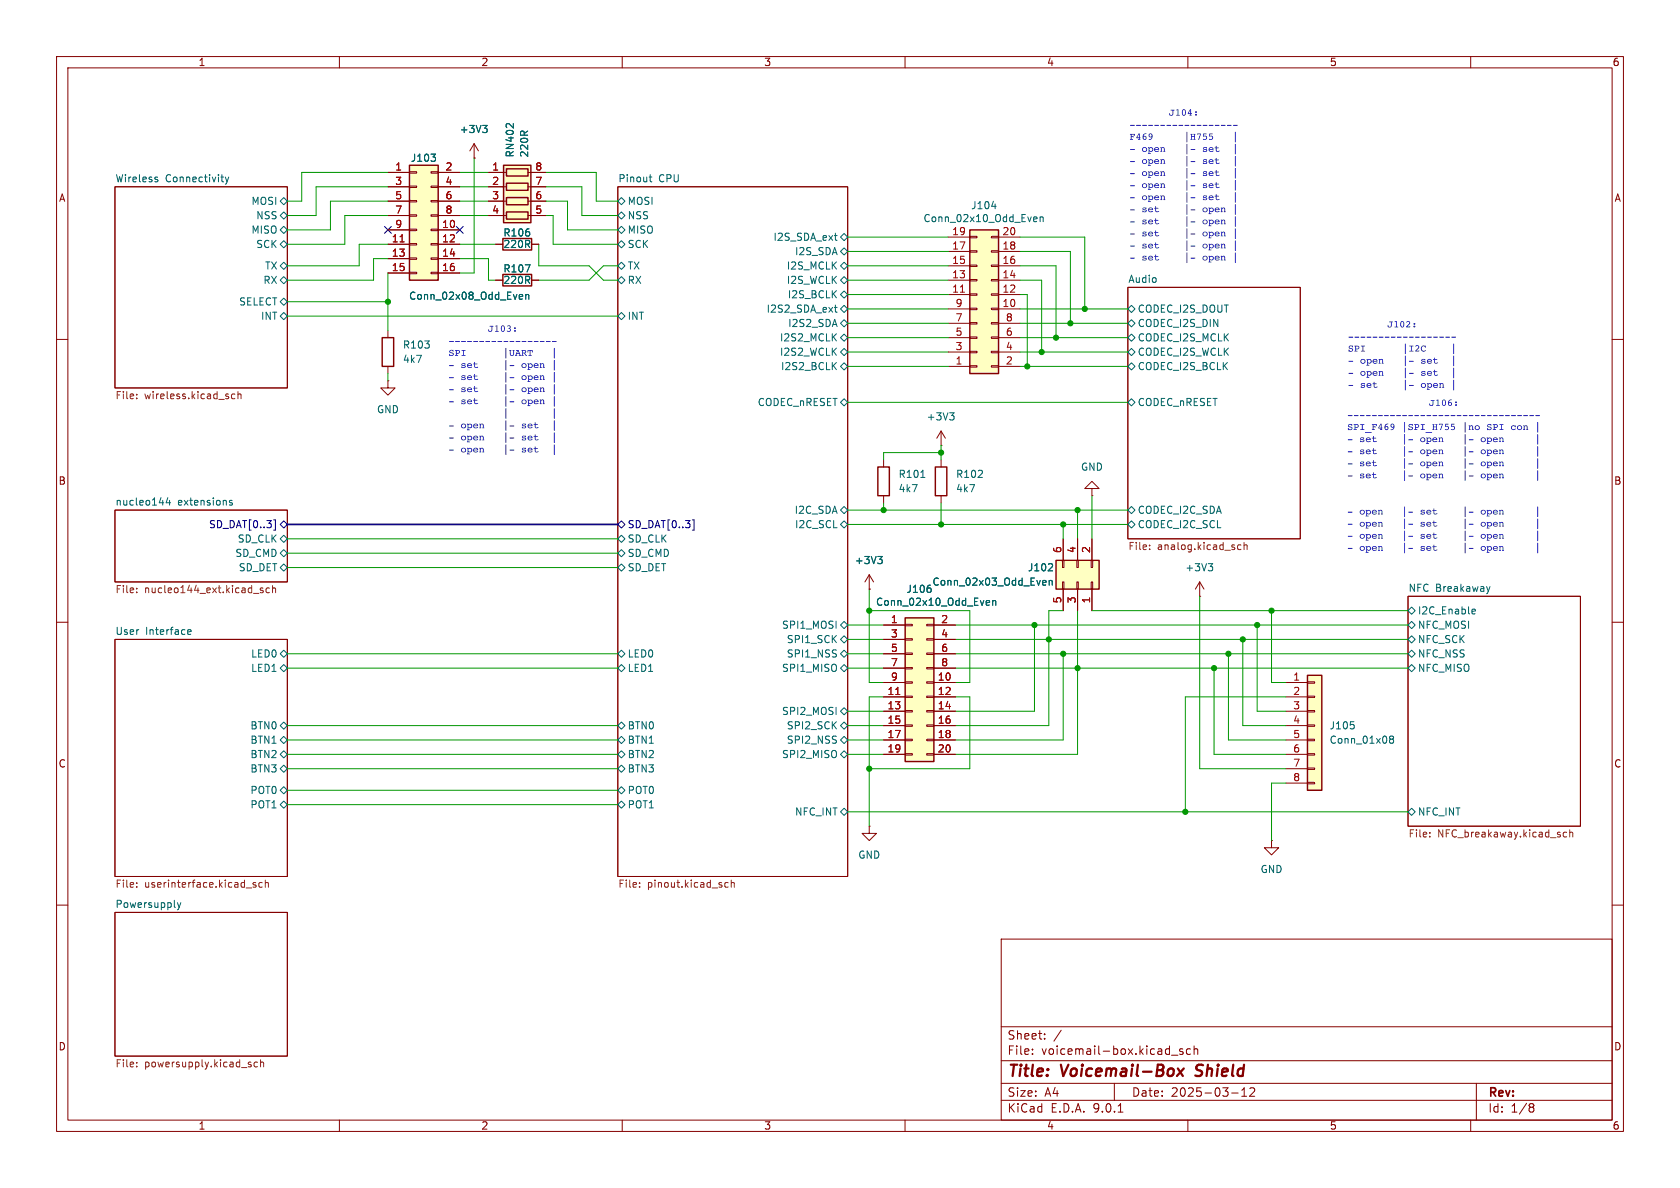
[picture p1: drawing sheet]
<svg xmlns="http://www.w3.org/2000/svg" width="297mm" height="210mm" viewBox="0 0 297 210" stroke-linecap="round" stroke-linejoin="round" font-family="sans-serif">
<g fill="none" stroke="#840000" stroke-width=".18">
<path d="M10 10h277v190h-277zM12 12h273v186h-273zM60 10v2M110 10v2M160 10v2M210 10v2M260 10v2M20.3 33h30.5v35.6h-30.5zM83.8 27.9h.1M83.8 25.4l.8 1.3M83.8 25.4l-.7 1.3M83.8 25.4v2.5"/>
<path d="M109.2 33h40.7v121.9h-40.7zM199.4 50.8h30.5v44.5h-30.5zM10 60h2M285 60h2M20.3 90.2h30.5v12.7h-30.5zM10 110h2M20.3 113h30.5v41.9h-30.5zM248.9 105.4h30.5v40.7h-30.5zM285 110h2M10 160h2M20.3 161.3h30.5v25.4h-30.5zM177 166h108v32h-108z"/>
<path d="M285 160h2M60 198v2M110 198v2M160 198v2M177 194.5h108M177 191.5h108M177 187.5h108M177 181.5h108M182.5 186.3v.1M182.5 185.5v.1M184.7 183.6v.1M184.7 182.8v.1"/>
<path d="M187.6 182.1l-1.3 2M197 191.5v3M197.7 196.6h.8M207.1 186.5h1.1M209.1 185.5l-.4-.1-.2 .2 .1 .2 .5 .2v.3h-.6M210 198v2M210.5 185.5l-.5-.1-.3 .3v.4l.2 .2h.6M211.1 185.5l.2-.1 .4 .1v.9M211.1 184.9v1.5M217.7 193.2h1.2M219.5 193.8h.9M219.5 192.7l.5-.4v1.5"/>
<path d="M221 192.4l.5-.1 .2 .1 .1 .3-.9 1.1h.9M260 198v2M261 191.5v6.5M270.6 195.1l.4 .1 .2 .2-.3 .3M270.6 195.7h.3M270.9 195.7l.2 .2 .1 .4-.2 .2-.4 .1"/>
</g>
<path d="M208.2 188.9l.9 1.3M209.3 188.9l-1.2 1.3M211.3 190.1l.3 .1M211.6 188.4l-.1 .2 .1 .4" fill="none" stroke="#840000" stroke-width=".4"/>
<g fill="none" stroke="#006464" stroke-width=".18">
<path d="M27.6 31.7l.3 .1v.2l-.2 .1h-.2M27.6 31.3l.3 .1M39 31.3h.5M39.4 32.1h.1M39.8 31.3l.3 .8M40.1 32.1l-.3 .5M40.4 31.3l-.3 .8M49.5 35.6l.7-.7 .6 .7-.6 .6zM49.5 38.1l.7-.6 .6 .6-.6 .6zM85.3 22.2h.8l-.4 .5M85.9 22.7l.2 .2v.3l-.2 .2M109.2 35.6l.7-.7 .6 .7-.6 .6z"/>
<path d="M109.2 38.1l.7-.6 .6 .6-.6 .6zM114.8 31.3h.4M114.9 30.9v1.1l.3 .1M49.5 40.6l.7-.6 .6 .6-.6 .7zM49.5 47l.7-.6 .6 .6-.6 .6zM49.5 49.5l.7-.6 .6 .6-.6 .7zM49.5 53.3l.7-.6 .6 .6-.6 .7zM49.5 55.9l.7-.7 .6 .7-.6 .6zM50.2 42.5l.6 .7-.6 .6-.7-.6zM109.2 43.2l.7-.7 .6 .7-.6 .6zM109.2 40.6l.7-.6 .6 .6-.6 .7zM109.2 49.5l.7-.6 .6 .6-.6 .7z"/>
<path d="M109.2 47l.7-.6 .6 .6-.6 .6zM109.2 55.9l.7-.7 .6 .7-.6 .6zM147.5 54.3h.5M147.5 41.6h.5M147.7 53.9v1.1l.3 .2M147.7 42.4l.3 .1M148.6 59.7l.6-.6 .7 .6-.7 .6zM148.6 57.2l.6-.7 .7 .7-.7 .6zM148.6 49.5l.6-.6 .7 .6-.7 .7zM148.6 41.9l.6-.6 .7 .6-.7 .6zM148.6 47l.6-.6 .7 .6-.7 .6zM148.6 44.5l.6-.7 .7 .7-.7 .6z"/>
<path d="M149.2 54l.7 .6-.7 .6-.6-.6zM149.2 51.4l.7 .7-.7 .6-.6-.6zM199.4 57.2l.6-.7 .7 .7-.7 .6zM199.4 59.7l.6-.6 .7 .6-.7 .6zM200 54l.7 .6-.7 .6-.6-.6zM147.3 64.6l.6 .7M147.9 64.1l-.8 .7M148.6 62.2l.6-.6 .7 .6-.7 .7zM148.6 64.8l.6-.7 .7 .7-.7 .6zM148.6 71.1l.6-.6 .7 .6-.7 .7zM199.4 71.1l.6-.6 .7 .6-.7 .7zM199.4 62.2l.6-.6 .7 .6-.7 .7z"/>
<path d="M199.4 64.8l.6-.7 .7 .7-.7 .6zM29.7 88l-.3 .9h.8M30 88.4v.9M41 88.5l-.3-.1-.1 .2v.2l.4 .1v.3h-.4M49.5 95.3l.7-.7 .6 .7-.6 .6zM49.5 97.8l.7-.6 .6 .6-.6 .6zM50.2 99.7l.6 .6-.6 .7-.7-.7zM109.2 95.3l.7-.7 .6 .7-.6 .6zM109.2 97.8l.7-.6 .6 .6-.6 .6zM148.6 90.2l.6-.7 .7 .7-.7 .6zM148.6 92.7l.6-.6 .7 .6-.7 .6zM199.4 90.2l.6-.7 .7 .7-.7 .6z"/>
<path d="M199.4 92.7l.6-.6 .7 .6-.7 .6zM33.2 111.7l.6-.1-.1-.2-.3-.1-.2 .2v.6h.5M49.5 115.6l.7-.7 .6 .7-.6 .6zM50.2 117.5l.6 .6-.6 .6-.7-.6zM109.2 100.3l.7-.6 .6 .6-.6 .7zM109.2 118.1l.7-.6 .6 .6-.6 .6zM109.2 115.6l.7-.7 .6 .7-.6 .6zM148.6 113l.6-.6 .7 .6-.7 .7zM148.6 115.6l.6-.7 .7 .7-.7 .6zM149.2 109.9l.7 .6-.7 .6-.6-.6zM149.2 117.5l.7 .6-.7 .6-.6-.6zM248.9 110.5l.7-.6 .6 .6-.6 .6z"/>
<path d="M248.9 113l.7-.6 .6 .6-.6 .7zM248.9 115.6l.7-.7 .6 .7-.6 .6zM248.9 118.1l.7-.6 .6 .6-.6 .6zM248.9 108l.7-.7 .6 .7-.6 .6zM260.3 108.5h.5M260.3 107.7h.3l.2 .3-.6 .1M263.4 103.7l-.3 .8M49.5 135.9l.7-.6 .6 .6-.6 .6zM49.5 128.3l.7-.7 .6 .7-.6 .6zM49.5 133.4l.7-.7 .6 .7-.6 .6zM49.5 139.7l.7-.6 .6 .6-.6 .6zM50.2 130.2l.6 .6-.6 .6-.7-.6z"/>
<path d="M109.2 133.4l.7-.7 .6 .7-.6 .6zM109.2 135.9l.7-.6 .6 .6-.6 .6zM109.2 130.8l.7-.6 .6 .6-.6 .6zM109.2 128.3l.7-.7 .6 .7-.6 .6zM109.2 139.7l.7-.6 .6 .6-.6 .6zM148.6 128.3l.6-.7 .7 .7-.7 .6zM148.6 125.7l.6-.6 .7 .6-.7 .7zM148.6 133.4l.6-.7 .7 .7-.7 .6zM149.2 130.2l.7 .6-.7 .6-.6-.6zM31.4 159.6l.3 .8M32 159.6l-.3 .8M50.2 141.6l.6 .6-.6 .7-.7-.7z"/>
<path d="M109.2 142.2l.7-.6 .6 .6-.6 .7zM148.6 143.5l.6-.6 .7 .6-.7 .6zM248.9 143.5l.7-.6 .6 .6-.6 .6zM31.7 160.4l-.3 .4"/>
</g>
<g fill="none" stroke="#725600" stroke-width=".18">
<path d="M24.2 70.4v.1M24.2 69.7v.1M41.5 69.7l-.3-.1-.3 .3 .1 .5h.5M42.1 69.8l.2-.2 .3 .1v.8M42.1 69.2v1.3M203.2 97v.2M203.2 96.4v.1M218.8 96.9l.2 .3 .4-.1M219.4 96.4l-.4-.1-.2 .3M219.9 96.4l.2-.1 .3 .1 .1 .8M219.9 95.9v1.3M24.2 104v.1"/>
<path d="M24.2 104.7v.1M46.5 104l-.3-.1-.2 .2 .1 .2 .4 .1v.3h-.5M47.6 104l-.3-.1-.3 .3 .2 .5h.4M48.2 104.1l.2-.2 .3 .1v.8M48.2 103.5v1.3M24.2 156.1v.1M24.2 156.7v.1M45.2 156.1l-.3-.1-.2 .2 .1 .2 .4 .1v.3h-.5M46.4 156.1l-.4-.1-.2 .2 .1 .6h.5M46.9 156.1l.2-.1 .3 .1 .1 .7M46.9 155.6v1.2M113.1 156.7v.1"/>
<path d="M113.1 156.1v.1M128.7 156.1l-.3-.1-.3 .2 .1 .6h.5M129.3 156.1l.2-.1 .3 .1v.7M129.3 155.6v1.2M252.8 147.8v.2M252.8 147.2v.1M277 147.2l-.4-.1-.2 .3 .1 .5h.5M277.5 147.2l.2-.1 .3 .1v.8M277.5 146.7v1.3M24.2 187.8v.1M24.2 188.5v.1M44.2 188.2l.2 .2-.2 .2"/>
<path d="M44.2 187.8h.2M45.5 187.8h-.3l-.3 .2 .1 .5h.5M46.1 187.9l.1-.1h.3l.1 .8M46.1 187.3v1.3"/>
</g>
<path d="M48.4 91.9h.3v1.8h-.3M49.5 92.7l.7-.6 .6 .6-.6 .6zM109.2 92.7l.7-.6 .6 .6-.6 .6zM122.4 91.9h.3v1.8h-.3" fill="none" stroke="#000084" stroke-width=".18"/>
<path d="M231.1 119.4h2.6v20.3h-2.6z" fill="#ffffc2"/>
<path d="M67.6 59.7h2v5.1h-2zM88.9 48.5h5.1v2h-5.1zM88.9 42.2h5.1v2h-5.1zM231.1 119.4h2.6v20.3h-2.6z" fill="none" stroke="#840000" stroke-width=".25"/>
<g fill="none" stroke="#840000" stroke-width=".18">
<path d="M68.6 58.4v1.3M87.6 49.5h1.3M87.6 43.2h1.3M94 49.5h1.2M94 43.2h1.2M68.6 67.3v1.3h1.2l-1.2 1.3-1.3-1.3h1.3M68.6 67.3h.1M68.6 64.8v1.2M227.3 120.7h3.8M227.3 123.2h3.8M227.3 125.7h3.8M227.3 128.3h3.8"/>
<path d="M227.3 130.8h3.8M227.3 133.4h3.8M227.3 135.9h3.8M227.3 138.4h3.8M231.1 120.5h1.3v.3h-1.3zM231.1 123.1h1.3v.2h-1.3zM231.1 125.6h1.3v.3h-1.3zM231.1 128.1h1.3v.3h-1.3zM231.1 130.7h1.3v.2h-1.3zM231.1 133.2h1.3v.3h-1.3zM231.1 135.8h1.3v.2h-1.3zM231.1 138.3h1.3v.3h-1.3z"/>
</g>
<path d="M92.9 46.8h.8l-.5 1.3M238.8 127.6h.6M239.3 128.1l.1 .2-.1 .5M245.9 130.7l-.3-.3 .3-.3h.2l.3 .3-.3 .3M245.9 130.7l-.3 .2 .1 .4 .2 .1 .3-.1 .2-.2v-.2l-.3-.2M245.9 130.7h.2" fill="none" stroke="#006464" stroke-width=".18"/>
<path d="M171.4 40.6h5.1v25.4h-5.1z" fill="#ffffc2"/>
<path d="M171.4 40.6h5.1v25.4h-5.1z" fill="none" stroke="#840000" stroke-width=".25"/>
<g fill="none" stroke="#840000" stroke-width=".18">
<path d="M167.6 59.7h3.8M167.6 57.2h3.8M167.6 54.6h3.8M167.6 52.1h3.8M167.6 49.5h3.8M167.6 47h3.8M167.6 44.5h3.8M167.6 41.9h3.8M171.4 59.6h1.3v.2h-1.3zM171.4 57h1.3v.3h-1.3zM171.4 54.5h1.3v.2h-1.3zM171.4 51.9h1.3v.3h-1.3z"/>
<path d="M171.4 49.4h1.3v.3h-1.3zM171.4 46.9h1.3v.2h-1.3zM171.4 44.3h1.3v.3h-1.3zM171.4 41.8h1.3v.2h-1.3zM175.3 59.6h1.2v.2h-1.2zM175.3 57h1.2v.3h-1.2zM175.3 54.5h1.2v.2h-1.2zM175.3 51.9h1.2v.3h-1.2zM175.3 49.4h1.2v.3h-1.2zM175.3 46.9h1.2v.2h-1.2zM175.3 44.3h1.2v.3h-1.2zM175.3 41.8h1.2v.2h-1.2z"/>
<path d="M176.5 59.7h3.8M176.5 57.2h3.8M176.5 54.6h3.8M176.5 52.1h3.8M176.5 49.5h3.8M176.5 47h3.8M176.5 44.5h3.8M176.5 41.9h3.8M167.6 64.8h3.8M167.6 62.2h3.8M171.4 64.6h1.3v.3h-1.3zM171.4 62.1h1.3v.3h-1.3z"/>
<path d="M175.3 64.6h1.2v.3h-1.2zM175.3 62.1h1.2v.3h-1.2zM176.5 64.8h3.8M176.5 62.2h3.8"/>
</g>
<path d="M169.8 51.7h.7" fill="none" stroke="#a90000" stroke-width=".18"/>
<path d="M175.3 36.5h.8M182.9 38.3l.4 .1v.2l-.6 .2M183.3 39.1l-.4 .1M183.9 38.5l.2-.2 .3 .1v.8M183.9 38.3v.9" fill="none" stroke="#006464" stroke-width=".18"/>
<path d="M160 109.2h5.1v25.4h-5.1z" fill="#ffffc2"/>
<path d="M160 109.2h5.1v25.4h-5.1z" fill="none" stroke="#840000" stroke-width=".25"/>
<g fill="none" stroke="#840000" stroke-width=".18">
<path d="M156.2 110.5h3.8M156.2 113h3.8M156.2 115.6h3.8M156.2 118.1h3.8M160 110.4h1.3v.2h-1.3zM160 112.9h1.3v.3h-1.3zM160 115.4h1.3v.3h-1.3zM160 118h1.3v.2h-1.3zM163.8 110.4h1.3v.2h-1.3zM163.8 112.9h1.3v.3h-1.3zM163.8 115.4h1.3v.3h-1.3zM163.8 118h1.3v.2h-1.3z"/>
<path d="M165.1 110.5h3.8M165.1 113h3.8M165.1 115.6h3.8M165.1 118.1h3.8M156.2 120.7h3.8M156.2 123.2h3.8M156.2 125.7h3.8M156.2 128.3h3.8M156.2 130.8h3.8M156.2 133.4h3.8M160 120.5h1.3v.3h-1.3zM160 123.1h1.3v.2h-1.3z"/>
<path d="M160 125.6h1.3v.3h-1.3zM160 128.1h1.3v.3h-1.3zM160 130.7h1.3v.2h-1.3zM160 133.2h1.3v.3h-1.3zM163.8 120.5h1.3v.3h-1.3zM163.8 123.1h1.3v.2h-1.3zM163.8 125.6h1.3v.3h-1.3zM163.8 128.1h1.3v.3h-1.3zM163.8 130.7h1.3v.2h-1.3zM163.8 133.2h1.3v.3h-1.3zM165.1 120.7h3.8M165.1 123.2h3.8"/>
<path d="M165.1 125.7h3.8M165.1 128.3h3.8M165.1 130.8h3.8M165.1 133.4h3.8"/>
</g>
<path d="M158.4 122.8h.7" fill="none" stroke="#a90000" stroke-width=".18"/>
<path d="M164.6 104.5l-.1 .2M174.5 106.2h.4l.1 .3-.7 .1M174.9 106.9l-.4 .1M175.5 106.3l.2-.1h.3v.8M175.5 106.2v.8" fill="none" stroke="#006464" stroke-width=".18"/>
<path d="M89 29.2h4.9v10.2h-4.9z" fill="#ffffc2"/>
<path d="M89 29.2h4.9v10.2h-4.9zM89.5 29.8h3.8v1.3h-3.8zM89.5 32.4h3.8v1.3h-3.8zM89.5 34.9h3.8v1.3h-3.8zM89.5 37.5h3.8v1.2h-3.8zM155.2 82.6h2v5h-2zM165.4 82.6h2v5h-2z" fill="none" stroke="#840000" stroke-width=".25"/>
<g fill="none" stroke="#840000" stroke-width=".18">
<path d="M86.4 30.5h3.1M86.4 33h3.1M86.4 35.6h3.1M86.4 38.1h3.1M93.3 30.5h3.2M93.3 33h3.2M93.3 35.6h3.2M93.3 38.1h3.2M166.4 78.7h.1M166.4 76.2l.7 1.3M166.4 76.2l-.8 1.3M166.4 76.2v2.5"/>
<path d="M156.2 81.3v1.3M156.2 87.6v1.3M166.4 81.3v1.3M166.4 87.6v1.3M153.7 104.1h.1M153.7 101.6l.7 1.3M153.7 101.6l-.8 1.3M153.7 101.6v2.5M153.7 146.1v1.2h1.2l-1.2 1.3-1.3-1.3h1.3M153.7 146.1h.1"/>
</g>
<path d="M89.6 21.9h.4M90.7 21.8v.8M167.9 73h.8l-.5 .5M168.4 73.5l.3 .2v.3l-.3 .2M155.2 98.4h.8l-.5 .5M155.7 98.9l.3 .2v.3l-.3 .2M162.8 84.4h.7" fill="none" stroke="#006464" stroke-width=".18"/>
<path d="M72.4 29.2h5.1v20.3h-5.1z" fill="#ffffc2"/>
<path d="M72.4 29.2h5.1v20.3h-5.1z" fill="none" stroke="#840000" stroke-width=".25"/>
<g fill="none" stroke="#840000" stroke-width=".18">
<path d="M68.6 30.5h3.8M68.6 33h3.8M68.6 35.6h3.8M68.6 38.1h3.8M72.4 30.4h1.3v.2h-1.3zM72.4 32.9h1.3v.2h-1.3zM72.4 35.4h1.3v.3h-1.3zM72.4 38h1.3v.2h-1.3zM76.2 30.4h1.3v.2h-1.3zM76.2 32.9h1.3v.2h-1.3zM76.2 35.4h1.3v.3h-1.3zM76.2 38h1.3v.2h-1.3z"/>
<path d="M77.5 30.5h3.8M77.5 33h3.8M77.5 35.6h3.8M77.5 38.1h3.8M68.6 40.6h3.8M68.6 43.2h3.8M68.6 45.7h3.8M68.6 48.3h3.8M72.4 40.5h1.3v.3h-1.3zM72.4 43.1h1.3v.2h-1.3zM72.4 45.6h1.3v.2h-1.3zM72.4 48.1h1.3v.3h-1.3z"/>
<path d="M76.2 40.5h1.3v.3h-1.3zM76.2 43.1h1.3v.2h-1.3zM76.2 45.6h1.3v.2h-1.3zM76.2 48.1h1.3v.3h-1.3zM77.5 40.6h3.8M77.5 43.2h3.8M77.5 45.7h3.8M77.5 48.3h3.8M193 86.4h1.3l-1.3-1.3-1.2 1.3h1.2v1.2M193 87.6h.1M212.1 105.4h.1M212.1 102.9l.8 1.2"/>
<path d="M212.1 102.9l-.8 1.2M212.1 102.9v2.5M224.8 148.6v1.3h1.3l-1.3 1.2-1.3-1.2h1.3M224.8 148.6h.1"/>
</g>
<path d="M70.7 42.8h.8" fill="none" stroke="#a90000" stroke-width=".18"/>
<path d="M76.2 27.2h.8l-.4 .5M76.9 27.8l.1 .2-.1 .5M92 52.1h.3l.1 .3-.6 .1M92.3 52.8l-.3 .1M92.9 52.2l.2-.1h.3l.1 .8M92.9 52.1v.8M213.6 99.6h.8l-.4 .5M214.1 100.1l.3 .3v.3l-.3 .2" fill="none" stroke="#006464" stroke-width=".18"/>
<path d="M186.7 99.1h7.6v5h-7.6z" fill="#ffffc2"/>
<path d="M186.7 99.1h7.6v5h-7.6z" fill="none" stroke="#840000" stroke-width=".25"/>
<path d="M187.8 99.1h.3v1.2h-.3zM188 95.3v3.8M190.4 99.1h.2v1.2h-.2zM190.5 95.3v3.8M192.9 99.1h.3v1.2h-.3zM193 95.3v3.8M187.8 102.9h.3v1.2h-.3zM188 104.1v3.9M190.4 102.9h.2v1.2h-.2zM190.5 104.1v3.9M192.9 102.9h.3v1.2h-.3zM193 104.1v3.9" fill="none" stroke="#840000" stroke-width=".18"/>
<path d="M186 99.7l.1 .2-.1 .3-.7 .7h.8M184.5 102.6l.4 .1v.2l-.6 .1M184.9 103.4h-.4M185.5 102.7l.2-.1 .3 .1v.7M185.5 102.6v.8" fill="none" stroke="#006464" stroke-width=".18"/>
<path d="M50.8 92.7h58.4" fill="none" stroke="#000084" stroke-width=".3"/>
<g fill="none" stroke="#009600" stroke-width=".18">
<path d="M68.6 30.5h-15.3v5.1h-2.5M68.6 33h-12.7v5.1h-5.1M68.6 38.1h-7.6v5.1h-10.2M68.6 35.6h-10.2v5h-7.6M81.3 30.5h5.1M81.3 38.1h5.1M81.3 35.6h5.1M81.3 33h5.1M83.8 27.9v20.4h-2.5M96.5 30.5h8.9v5.1h3.8M96.5 38.1h1.3v5.1h11.4M96.5 33h6.4v5.1h6.3"/>
<path d="M96.5 35.6h3.8v5h8.9M50.8 55.9h58.4M50.8 53.3h17.8M68.6 45.7h-2.6v3.8h-15.2M68.6 43.2h-5.1v3.8h-12.7M68.6 48.3v10.1M81.3 45.7h5.1v3.8h1.2M81.3 43.2h6.3M95.2 43.2v3.8h8.9l2.6 2.5h2.5M109.2 47h-2.5l-2.6 2.5h-8.9M149.9 49.5h17.7M149.9 47h17.7"/>
<path d="M149.9 54.6h17.7M149.9 57.2h17.7M149.9 59.7h17.7M149.9 41.9h17.7M149.9 44.5h17.7M149.9 52.1h17.7M180.3 49.5h3.8v12.7M180.3 47h6.4v12.7M180.3 54.6h19.1M180.3 57.2h19.1M180.3 59.7h19.1M180.3 41.9h11.5v12.7"/>
<path d="M180.3 44.5h8.9v12.7M180.3 52.1h1.3v12.7M68.6 66v1.3M149.9 64.8h17.7M149.9 62.2h17.7M149.9 71.1h49.5M166.4 78.7v2.6M180.3 64.8h19.1M180.3 62.2h19.1M50.8 95.3h58.4M50.8 97.8h58.4M149.9 90.2h49.5"/>
<path d="M149.9 92.7h49.5M156.2 88.9v1.3M166.4 88.9v3.8M166.4 80h-10.2v1.3M188 92.7v2.6M190.5 90.2v5.1M193 87.6v7.7M50.8 118.1h58.4M50.8 115.6h58.4M50.8 100.3h58.4M149.9 118.1h6.3M149.9 110.5h6.3"/>
<path d="M149.9 115.6h6.3M149.9 113h6.3M153.7 104.1v16.6h2.5M153.7 108h17.7v12.7h-2.5M168.9 118.1h80M168.9 110.5h80M168.9 115.6h80M168.9 113h80M182.9 110.5v15.2h-14M188 115.6v15.2h-19.1M188 108h-2.6v20.3h-16.5M190.5 108v25.4h-21.6"/>
<path d="M193 108h55.9M212.1 105.4v30.5h15.2M214.6 118.1v15.3h12.7M217.2 115.6v15.2h10.1M219.7 113v15.3h7.6M222.2 110.5v15.2h5.1M224.8 108v12.7h2.5M50.8 135.9h58.4M50.8 128.3h58.4M50.8 133.4h58.4M50.8 130.8h58.4M50.8 139.7h58.4"/>
<path d="M149.9 128.3h6.3M149.9 133.4h6.3M149.9 125.7h6.3M149.9 130.8h6.3M156.2 123.2h-2.5v22.9M168.9 123.2h2.5v12.7h-17.7M227.3 123.2h-17.8v20.3M227.3 138.4h-2.5v10.2M50.8 142.2h58.4M149.9 143.5h99"/>
</g>
<path d="M68 40l1.2 1.2M69.2 40l-1.2 1.2M80.7 40l1.2 1.2M81.9 40l-1.2 1.2" fill="none" stroke="#000084" stroke-width=".18"/>
<g fill="#0000c2">
<path d="M199.8 22.1h.8v.1h-.8z"/>
<path d="M200.9 22.1h.7l.1 .1h-.8z"/>
<path d="M202 22.1h.7v.1h-.7z"/>
<path d="M203 22.1h.8v.1h-.8z"/>
<path d="M204.1 22.1h.7l.1 .1h-.8z"/>
<path d="M205.2 22.1h.7l.1 .1h-.8z"/>
<path d="M206.2 22.1h.8v.1h-.7z"/>
<path d="M207.3 22.1h.8v.1h-.8z"/>
<path d="M208.4 22.1h.7l.1 .1h-.8z"/>
<path d="M209.4 22.1h.8v.1h-.7z"/>
<path d="M210.5 22.1h.8v.1h-.8z"/>
<path d="M211.6 22.1h.7l.1 .1h-.8z"/>
<path d="M212.7 22.1h.7v.1h-.7z"/>
<path d="M213.7 22.1h.8v.1h-.8z"/>
<path d="M214.8 22.1h.7l.1 .1h-.8z"/>
<path d="M215.9 22.1h.7v.1h-.7z"/>
<path d="M216.9 22.1h.8v.1h-.7z"/>
<path d="M218 22.1h.8v.1h-.8z"/>
<path d="M218.3 23.3h.2l-.1 1.9z"/>
<path d="M199.8 26.4l.8-.1v.2h-.8z"/>
<path d="M209.8 25.5h.1l-.1 1.8z"/>
<path d="M210.5 26.4l.8-.1v.2h-.8z"/>
<path d="M215 25.8h.1v.3h.4l-.4 .1v.5h.5a.37 .37 0 0 1-.4 .1 .37 .37 0 0 1-.3-.3v-.3l-.2-.1h.2z"/>
<path d="M218.3 25.5h.2l-.1 1.8z"/>
<path d="M199.8 28.5h.8v.1h-.8z"/>
<path d="M209.8 27.6h.1l-.1 1.8z"/>
<path d="M210.5 28.5h.8v.1h-.8z"/>
<path d="M215 27.9h.1v.3l.4 .1h-.4v.5h.5a.37 .37 0 0 1-.4 .2 .37 .37 0 0 1-.3-.4v-.3h-.2l.2-.1z"/>
<path d="M218.3 27.6h.2l-.1 1.8z"/>
<path d="M199.8 30.6h.8v.1l-.8 .1z"/>
<path d="M209.8 29.7h.1l-.1 1.9z"/>
<path d="M210.5 30.6h.8v.1l-.8 .1z"/>
<path d="M215 30.1h.1v.2l.4 .1-.4 .1v.5h.5a.37 .37 0 0 1-.4 .1 .37 .37 0 0 1-.3-.3v-.3l-.2-.1 .2-.1z"/>
<path d="M218.3 29.7h.2l-.1 1.9z"/>
<path d="M209.8 31.9h.1l-.1 1.8z"/>
<path d="M210.5 32.8l.8-.1v.2h-.8z"/>
<path d="M215 32.2h.1v.3h.4l-.4 .1v.5h.5a.37 .37 0 0 1-.4 .1 .37 .37 0 0 1-.3-.3v-.3l-.2-.1h.2z"/>
<path d="M218.3 31.9h.2l-.1 1.8z"/>
<path d="M209.8 34h.1l-.1 1.8z"/>
<path d="M210.5 34.9h.8v.1h-.8z"/>
<path d="M215 34.3h.1v.3l.4 .1h-.4v.5h.5a.37 .37 0 0 1-.4 .2 .37 .37 0 0 1-.3-.4v-.3h-.2l.2-.1z"/>
<path d="M218.3 34h.2l-.1 1.8z"/>
<path d="M204.3 36.5h.1v.2l.4 .1-.4 .1v.5h.5a.37 .37 0 0 1-.4 .1 .37 .37 0 0 1-.3-.3v-.3l-.2-.1 .2-.1z"/>
<path d="M209.8 36.1h.1l-.1 1.9z"/>
<path d="M210.5 37h.8v.1l-.8 .1z"/>
<path d="M218.3 36.1h.2l-.1 1.9z"/>
<path d="M204.3 38.6h.1v.3h.4l-.4 .1v.5h.5a.37 .37 0 0 1-.4 .1 .37 .37 0 0 1-.3-.3v-.3l-.2-.1h.2z"/>
<path d="M209.8 38.3h.1l-.1 1.8z"/>
<path d="M210.5 39.2l.8-.1v.2h-.8z"/>
<path d="M218.3 38.3h.2l-.1 1.8z"/>
<path d="M204.3 40.7h.1v.3l.4 .1h-.4v.5h.5a.37 .37 0 0 1-.4 .2 .37 .37 0 0 1-.3-.4v-.3h-.2l.2-.1z"/>
<path d="M209.8 40.4h.1l-.1 1.8z"/>
<path d="M210.5 41.3h.8v.1l-.8 .1z"/>
<path d="M218.3 40.4h.2l-.1 1.8z"/>
<path d="M204.3 42.9h.1v.2l.4 .1-.4 .1v.5h.5a.37 .37 0 0 1-.4 .1 .37 .37 0 0 1-.3-.3v-.3l-.2-.1 .2-.1z"/>
<path d="M209.8 42.5h.1l-.1 1.9z"/>
<path d="M210.5 43.4h.8v.2h-.8z"/>
<path d="M218.3 42.5h.2l-.1 1.9z"/>
<path d="M199.8 45.6l.8-.1v.2h-.8z"/>
<path d="M204.3 45h.1v.3h.4l-.4 .1v.5h.5a.37 .37 0 0 1-.4 .1 .37 .37 0 0 1-.3-.3v-.3l-.2-.1h.2z"/>
<path d="M209.8 44.7h.1l-.1 1.8z"/>
<path d="M210.5 45.6l.8-.1v.2h-.8z"/>
<path d="M218.3 44.7h.2l-.1 1.8z"/>
<path d="M238.3 73.4h.8v.1l-.8 .1z"/>
<path d="M239.4 73.4h.7l.1 .1-.8 .1z"/>
<path d="M240.4 73.4h.8v.1l-.7 .1z"/>
<path d="M241.5 73.4h.8v.1l-.8 .1z"/>
<path d="M242.6 73.4h.7l.1 .1-.8 .1z"/>
<path d="M243.7 73.4h.7v.1l-.7 .1z"/>
<path d="M244.7 73.4h.8v.1l-.8 .1z"/>
<path d="M245.8 73.4h.7l.1 .1-.8 .1z"/>
<path d="M246.9 73.4h.7v.1l-.7 .1z"/>
<path d="M247.9 73.4h.8v.1l-.7 .1z"/>
<path d="M249 73.4h.8v.1l-.8 .1z"/>
<path d="M250.1 73.4h.7l.1 .1-.8 .1z"/>
<path d="M251.1 73.4h.8v.1l-.7 .1z"/>
<path d="M252.2 73.4h.8v.1l-.8 .1z"/>
<path d="M253.3 73.4h.7l.1 .1-.8 .1z"/>
<path d="M254.3 73.4h.8v.1l-.7 .1z"/>
<path d="M255.4 73.4h.8v.1l-.8 .1z"/>
<path d="M256.5 73.4h.7l.1 .1-.8 .1z"/>
<path d="M257.6 73.4h.7v.1l-.7 .1z"/>
<path d="M258.6 73.4h.8v.1l-.8 .1z"/>
<path d="M259.7 73.4h.7l.1 .1-.8 .1z"/>
<path d="M260.8 73.4h.7l.1 .1-.8 .1z"/>
<path d="M261.8 73.4h.8v.1l-.7 .1z"/>
<path d="M262.9 73.4h.8v.1l-.8 .1z"/>
<path d="M264 73.4h.7l.1 .1-.8 .1z"/>
<path d="M265 73.4h.8v.1l-.7 .1z"/>
<path d="M266.1 73.4h.8v.1l-.8 .1z"/>
<path d="M267.2 73.4h.7l.1 .1-.8 .1z"/>
<path d="M268.3 73.4h.7v.1l-.7 .1z"/>
<path d="M269.3 73.4h.8v.1l-.8 .1z"/>
<path d="M270.4 73.4h.7l.1 .1-.8 .1z"/>
<path d="M271.5 73.4h.7v.1l-.7 .1z"/>
<path d="M256.6 74.9l.6 .1h-.5v.3a.38 .38 0 0 1 .5 .2 .38 .38 0 0 1-.2 .5 .38 .38 0 0 1-.5-.1 .33 .33 0 0 0 .4 0 .33 .33 0 0 0 .2-.3l-.2-.2-.3 .1z"/>
<path d="M260.8 75.3a.45 .45 0 0 1 .7 .1 .45 .45 0 0 1-.2 .6 .45 .45 0 0 1-.6-.4h.1a.3 .3 0 0 0 .5 .3 .3 .3 0 0 0 0-.5 .3 .3 0 0 0-.4 .2h-.2z"/>
<path d="M242.7 77.1h.2v.3h.4l-.4 .1v.5h.5a.37 .37 0 0 1-.4 .1 .37 .37 0 0 1-.3-.3v-.3l-.2-.1h.2z"/>
<path d="M248.3 76.8h.1l-.1 1.8z"/>
<path d="M249 77.7h.8v.1h-.8z"/>
<path d="M259 76.8h.1l-.1 1.8z"/>
<path d="M259.7 77.7h.7l.1 .1h-.8z"/>
<path d="M242.7 79.2l.2 .1v.2l.4 .1h-.4v.5h.5a.37 .37 0 0 1-.4 .2 .37 .37 0 0 1-.3-.4v-.3h-.2l.2-.1z"/>
<path d="M248.3 78.9h.1l-.1 1.8z"/>
<path d="M249 79.8h.8v.1l-.8 .1z"/>
<path d="M259 78.9h.1l-.1 1.8z"/>
<path d="M259.7 79.8h.7l.1 .1-.8 .1z"/>
<path d="M242.7 81.4h.2v.3h.4l-.4 .1v.5h.5a.37 .37 0 0 1-.4 .1 .37 .37 0 0 1-.3-.3v-.3l-.2-.1h.2z"/>
<path d="M248.3 81l.1 .1-.1 1.8z"/>
<path d="M249 81.9h.8v.2h-.8z"/>
<path d="M259 81l.1 .1-.1 1.8z"/>
<path d="M259.7 81.9h.7l.1 .2h-.8z"/>
<path d="M242.7 83.5h.2v.3h.4l-.4 .1v.5h.5a.37 .37 0 0 1-.4 .1 .37 .37 0 0 1-.3-.3v-.3l-.2-.1h.2z"/>
<path d="M248.3 83.2h.1l-.1 1.8z"/>
<path d="M249 84.1h.8v.1h-.8z"/>
<path d="M259 83.2h.1l-.1 1.8z"/>
<path d="M259.7 84.1h.7l.1 .1h-.8z"/>
<path d="M238.3 90.5h.8v.1h-.8z"/>
<path d="M248.3 89.6h.1l-.1 1.8z"/>
<path d="M249 90.5h.8v.1h-.8z"/>
<path d="M253.4 89.9h.1l.1 .3h.4l-.4 .1v.5h.5a.37 .37 0 0 1-.4 .2 .37 .37 0 0 1-.3-.4v-.3l-.2-.1h.2z"/>
<path d="M259 89.6h.1l-.1 1.8z"/>
<path d="M259.7 90.5h.7l.1 .1h-.8z"/>
<path d="M238.3 92.6h.8v.1l-.8 .1z"/>
<path d="M248.3 91.7h.1l-.1 1.8z"/>
<path d="M249 92.6h.8v.1l-.8 .1z"/>
<path d="M253.4 92l.1 .1 .1 .2 .4 .1h-.4v.5h.5a.37 .37 0 0 1-.4 .2 .37 .37 0 0 1-.3-.4v-.3h-.2l.2-.1z"/>
<path d="M259 91.7h.1l-.1 1.8z"/>
<path d="M259.7 92.6h.7l.1 .1-.8 .1z"/>
<path d="M238.3 94.7h.8v.2h-.8z"/>
<path d="M248.3 93.8l.1 .1-.1 1.8z"/>
<path d="M249 94.7h.8v.2h-.8z"/>
<path d="M253.4 94.2h.1l.1 .3h.4l-.4 .1v.5h.5a.37 .37 0 0 1-.4 .1 .37 .37 0 0 1-.3-.3v-.3l-.2-.1h.2z"/>
<path d="M259 93.8l.1 .1-.1 1.8z"/>
<path d="M259.7 94.7h.7l.1 .2h-.8z"/>
<path d="M238.3 96.9h.8v.1h-.8z"/>
<path d="M248.3 96h.1l-.1 1.8z"/>
<path d="M249 96.9h.8v.1h-.8z"/>
<path d="M253.4 96.3h.1l.1 .3h.4l-.4 .1v.5h.5a.37 .37 0 0 1-.4 .2 .37 .37 0 0 1-.3-.4v-.3h-.2l.2-.1z"/>
<path d="M259 96h.1l-.1 1.8z"/>
<path d="M259.7 96.9h.7l.1 .1h-.8z"/>
<path d="M238.4 59.5h.8v.2h-.8z"/>
<path d="M239.5 59.5h.7l.1 .2h-.8z"/>
<path d="M240.6 59.5h.7v.2h-.7z"/>
<path d="M241.6 59.5h.8v.2h-.7z"/>
<path d="M242.7 59.5h.8v.2h-.8z"/>
<path d="M243.8 59.5h.7l.1 .2h-.8z"/>
<path d="M244.8 59.5h.8v.2h-.7z"/>
<path d="M245.9 59.5h.8v.2h-.8z"/>
<path d="M247 59.5h.7l.1 .2h-.8z"/>
<path d="M248 59.5h.8v.2h-.7z"/>
<path d="M249.1 59.5h.8v.2h-.8z"/>
<path d="M250.2 59.5h.7l.1 .2h-.8z"/>
<path d="M251.3 59.5h.7v.2h-.7z"/>
<path d="M252.3 59.5h.8v.2h-.8z"/>
<path d="M253.4 59.5h.7l.1 .2h-.8z"/>
<path d="M254.5 59.5h.7l.1 .2h-.8z"/>
<path d="M255.5 59.5h.8v.2h-.7z"/>
<path d="M256.6 59.5h.8v.2h-.8z"/>
<path d="M251.3 61.2l.3-.1h.4v.4a.38 .38 0 0 0-.6-.2 .38 .38 0 0 0 .1 .6h.6a.52 .52 0 0 1-.8 .1 .52 .52 0 0 1 0-.8z"/>
<path d="M238.4 63.8h.8v.1l-.8 .1z"/>
<path d="M248.4 62.9h.1l-.1 1.8z"/>
<path d="M249.1 63.8h.8v.1l-.8 .1z"/>
<path d="M253.6 63.2h.1v.3l.4 .1h-.4v.5h.5a.37 .37 0 0 1-.4 .2 .37 .37 0 0 1-.3-.4v-.3h-.2l.2-.1z"/>
<path d="M238.4 65.9h.8v.2h-.8z"/>
<path d="M248.4 65h.1l-.1 1.9z"/>
<path d="M249.1 65.9h.8v.2h-.8z"/>
<path d="M253.6 65.4h.1v.3h.4l-.4 .1v.5h.5a.37 .37 0 0 1-.4 .1 .37 .37 0 0 1-.3-.3v-.3l-.2-.1h.2z"/>
<path d="M238.4 68.1h.8v.1h-.8z"/>
<path d="M242.9 67.5h.1v.3h.4l-.4 .1v.5h.5a.37 .37 0 0 1-.4 .1 .37 .37 0 0 1-.3-.3v-.3l-.2-.1h.2z"/>
<path d="M248.4 67.2h.1l-.1 1.8z"/>
<path d="M249.1 68.1h.8v.1h-.8z"/>
<path d="M79.4 60.3h.8v.1h-.8z"/>
<path d="M80.5 60.3h.7l.1 .1h-.8z"/>
<path d="M81.6 60.3h.7v.1h-.7z"/>
<path d="M82.6 60.3h.8v.1h-.7z"/>
<path d="M83.7 60.3h.8v.1h-.8z"/>
<path d="M84.8 60.3h.7l.1 .1h-.8z"/>
<path d="M85.8 60.3h.8v.1h-.7z"/>
<path d="M86.9 60.3h.8v.1h-.8z"/>
<path d="M88 60.3h.7l.1 .1h-.8z"/>
<path d="M89 60.3h.8v.1h-.7z"/>
<path d="M90.1 60.3h.8v.1h-.8z"/>
<path d="M91.2 60.3h.7l.1 .1h-.8z"/>
<path d="M92.3 60.3h.7v.1h-.7z"/>
<path d="M93.3 60.3h.8v.1h-.8z"/>
<path d="M94.4 60.3h.7l.1 .1h-.8z"/>
<path d="M95.5 60.3h.7v.1h-.7z"/>
<path d="M96.5 60.3h.8v.1h-.7z"/>
<path d="M97.6 60.3h.8v.1h-.8z"/>
<path d="M97.9 61.5h.2l-.1 1.9z"/>
<path d="M79.4 64.6l.8-.1v.2h-.8z"/>
<path d="M83.9 64h.1v.3h.4l-.4 .1v.5h.5a.37 .37 0 0 1-.4 .1 .37 .37 0 0 1-.3-.3v-.3l-.2-.1h.2z"/>
<path d="M89.4 63.7h.1l-.1 1.8z"/>
<path d="M90.1 64.6l.8-.1v.2h-.8z"/>
<path d="M97.9 63.7h.2l-.1 1.8z"/>
<path d="M83.9 66.1h.1v.3l.4 .1h-.4v.5h.5a.37 .37 0 0 1-.4 .2 .37 .37 0 0 1-.3-.4v-.3h-.2l.2-.1z"/>
<path d="M89.4 65.8h.1l-.1 1.8z"/>
<path d="M90.1 66.7h.8v.1l-.8 .1z"/>
<path d="M97.9 65.8h.2l-.1 1.8z"/>
<path d="M83.9 68.3h.1v.2l.4 .1-.4 .1v.5h.5a.37 .37 0 0 1-.4 .1 .37 .37 0 0 1-.3-.3v-.3l-.2-.1 .2-.1z"/>
<path d="M89.4 67.9h.1l-.1 1.9z"/>
<path d="M90.1 68.8h.8v.2h-.8z"/>
<path d="M97.9 67.9h.2l-.1 1.9z"/>
<path d="M83.9 70.4h.1v.3h.4l-.4 .1v.5h.5a.37 .37 0 0 1-.4 .1 .37 .37 0 0 1-.3-.3v-.3l-.2-.1h.2z"/>
<path d="M89.4 70.1h.1l-.1 1.8z"/>
<path d="M90.1 71l.8-.1v.2h-.8z"/>
<path d="M97.9 70.1h.2l-.1 1.8z"/>
<path d="M97.9 72.2h.2l-.1 1.8z"/>
<path d="M89.4 74.3h.1l-.1 1.9z"/>
<path d="M90.1 75.2h.8v.2h-.8z"/>
<path d="M94.6 74.7h.1v.2l.4 .1-.4 .1v.5h.5a.37 .37 0 0 1-.4 .1 .37 .37 0 0 1-.3-.3v-.3l-.2-.1 .2-.1z"/>
<path d="M97.9 74.3h.2l-.1 1.9z"/>
<path d="M89.4 76.5h.1l-.1 1.8z"/>
<path d="M90.1 77.4l.8-.1v.2h-.8z"/>
<path d="M94.6 76.8h.1v.3h.4l-.4 .1v.5h.5a.37 .37 0 0 1-.4 .1 .37 .37 0 0 1-.3-.3v-.3l-.2-.1h.2z"/>
<path d="M97.9 76.5h.2l-.1 1.8z"/>
<path d="M89.4 78.6h.1l-.1 1.8z"/>
<path d="M90.1 79.5h.8v.1l-.8 .1z"/>
<path d="M94.6 78.9h.1v.3l.4 .1h-.4v.5h.5a.37 .37 0 0 1-.4 .2 .37 .37 0 0 1-.3-.4v-.3h-.2l.2-.1z"/>
<path d="M97.9 78.6h.2l-.1 1.8z"/>
<circle cx="211.4" cy="20.3" r=".17"/>
<circle cx="211.4" cy="19.8" r=".17"/>
<circle cx="257.4" cy="71.6" r=".17"/>
<circle cx="257.4" cy="71.1" r=".17"/>
<circle cx="250" cy="57.7" r=".17"/>
<circle cx="250" cy="57.2" r=".17"/>
<circle cx="91" cy="58.5" r=".17"/>
<circle cx="91" cy="58" r=".17"/>
</g>
<g fill="none" stroke="#006464" stroke-width=".18">
<path d="M76.2 27.2h.8l-.4 .5M76.9 27.8l.1 .2-.1 .5M85.3 22.2h.8l-.4 .5M85.9 22.7l.2 .2v.3l-.2 .2M89.6 21.9h.4M90.7 21.8v.8M92 52.1h.3l.1 .3-.6 .1M92.3 52.8l-.3 .1M92.9 46.8h.8l-.5 1.3M92.9 52.2l.2-.1h.3l.1 .8M92.9 52.1v.8M155.2 98.4h.8l-.5 .5"/>
<path d="M155.7 98.9l.3 .2v.3l-.3 .2M186 99.7l.1 .2-.1 .3-.7 .7h.8M164.6 104.5l-.1 .2M174.5 106.2h.4l.1 .3-.7 .1M174.9 106.9l-.4 .1M175.5 106.3l.2-.1h.3v.8M175.5 106.2v.8M184.5 102.6l.4 .1v.2l-.6 .1M184.9 103.4h-.4M185.5 102.7l.2-.1 .3 .1v.7M185.5 102.6v.8"/>
</g>
<g fill="none" stroke="#840000" stroke-width=".18">
<path d="M68.6 30.5h3.8M68.6 33h3.8M68.6 35.6h3.8M68.6 38.1h3.8M77.5 30.5h3.8M77.5 33h3.8M77.5 35.6h3.8M77.5 38.1h3.8M83.8 27.9h.1M86.4 30.5h2.5M86.4 33h2.5M86.4 35.6h2.5"/>
<path d="M86.4 38.1h2.5M94 30.5h2.5M94 33h2.5M94 35.6h2.5M94 38.1h2.5M68.6 40.6h3.8M68.6 43.2h3.8M68.6 45.7h3.8M68.6 48.3h3.8M77.5 40.6h3.8M77.5 43.2h3.8M77.5 45.7h3.8"/>
<path d="M77.5 48.3h3.8M87.6 43.2h1.3M87.6 49.5h1.3M94 43.2h1.2M94 49.5h1.2M188 95.3v3.8M190.5 95.3v3.8M193 95.3v3.8M153.7 104.1h.1M156.2 110.5h3.8M156.2 113h3.8M156.2 115.6h3.8"/>
<path d="M156.2 118.1h3.8M165.1 110.5h3.8M165.1 113h3.8M165.1 115.6h3.8M165.1 118.1h3.8M188 104.1v3.9M190.5 104.1v3.9M193 104.1v3.9M156.2 120.7h3.8M156.2 123.2h3.8M156.2 125.7h3.8M156.2 128.3h3.8"/>
<path d="M156.2 130.8h3.8M156.2 133.4h3.8M165.1 120.7h3.8M165.1 123.2h3.8M165.1 125.7h3.8M165.1 128.3h3.8M165.1 130.8h3.8M165.1 133.4h3.8"/>
</g>
<path d="M70.7 42.8h.8M158.4 122.8h.7" fill="none" stroke="#a90000" stroke-width=".18"/>
<g fill="#009600" stroke="#009600" stroke-width=".18">
<circle cx="182.9" cy="110.5" r=".46"/>
<circle cx="181.6" cy="64.8" r=".46"/>
<circle cx="166.4" cy="92.7" r=".46"/>
<circle cx="189.2" cy="57.2" r=".46"/>
<circle cx="188" cy="92.7" r=".46"/>
<circle cx="191.8" cy="54.6" r=".46"/>
<circle cx="186.7" cy="59.7" r=".46"/>
<circle cx="184.1" cy="62.2" r=".46"/>
<circle cx="219.7" cy="113" r=".46"/>
<circle cx="153.7" cy="135.9" r=".46"/>
<circle cx="153.7" cy="108" r=".46"/>
<circle cx="156.2" cy="90.2" r=".46"/>
<circle cx="190.5" cy="90.2" r=".46"/>
<circle cx="166.4" cy="80" r=".46"/>
<circle cx="68.6" cy="53.3" r=".46"/>
<circle cx="224.8" cy="108" r=".46"/>
<circle cx="217.2" cy="115.6" r=".46"/>
<circle cx="222.2" cy="110.5" r=".46"/>
<circle cx="209.5" cy="143.5" r=".46"/>
<circle cx="188" cy="115.6" r=".46"/>
<circle cx="185.4" cy="113" r=".46"/>
<circle cx="190.5" cy="118.1" r=".46"/>
<circle cx="214.6" cy="118.1" r=".46"/>
</g>
<g font-size="2.8" fill="#840000">
<text x="178" y="190.9">Title:</text>
<text x="187.7" y="190.9">Voicemail-Box</text>
<text x="212.3" y="190.9">Shield</text>
</g>
<g font-size="2.1" fill="#840000">
<text x="178" y="184">Sheet:</text>
<text x="178" y="186.7">File:</text>
<text x="184.1" y="186.7">voicemail-box.kicad_sch</text>
<text x="178" y="196.9">KiCad</text>
<text x="178" y="194.1">Size:</text>
<text x="184.7" y="194.1">A4</text>
<text x="185.7" y="196.9">E.D.A.</text>
<text x="193.3" y="196.9">9.0.1</text>
<text x="200" y="194.1">Date:</text>
<text x="207" y="194.1">2025-03-12</text>
<text x="263" y="194.3">Rev:</text>
<text x="263" y="196.9">Id:</text>
<text x="267.1" y="196.9">1/8</text>
</g>
<g font-size="1.8" fill="#840000">
<text x="35" y="11.9">1</text>
<text x="85" y="11.9">2</text>
<text x="135" y="11.9">3</text>
<text x="185" y="11.9">4</text>
<text x="235" y="11.9">5</text>
<text x="285" y="11.9">6</text>
<text x="10.3" y="35.9">A</text>
<text x="285.3" y="35.9">A</text>
<text x="10.3" y="85.9">B</text>
<text x="285.3" y="85.9">B</text>
<text x="10.3" y="135.9">C</text>
<text x="285.3" y="135.9">C</text>
<text x="10.3" y="185.9">D</text>
<text x="285.3" y="185.9">D</text>
<text x="35" y="199.9">1</text>
<text x="85" y="199.9">2</text>
<text x="135" y="199.9">3</text>
<text x="185" y="199.9">4</text>
<text x="235" y="199.9">5</text>
<text x="285" y="199.9">6</text>
</g>
<g font-size="1.8" fill="#006464">
<text x="81.2" y="23.7">+3V3</text>
<text x="72.5" y="28.8">J103</text>
<text x="91" y="27.9" transform="rotate(-90 91 27.9)">RN402</text>
<text x="93.6" y="27.9" transform="rotate(-90 93.6 27.9)">220R</text>
<text x="20.3" y="32.3">Wireless</text>
<text x="29.2" y="32.3">Connectivity</text>
<text x="109.2" y="32.3">Pinout</text>
<text x="116.4" y="32.3">CPU</text>
<text x="44.3" y="36.4">MOSI</text>
<text x="44.3" y="41.5">MISO</text>
<text x="45.2" y="39">NSS</text>
<text x="110.9" y="41.5">MISO</text>
<text x="110.9" y="36.4">MOSI</text>
<text x="110.9" y="39">NSS</text>
<text x="163.2" y="39.5">Conn_02x10_Odd_Even</text>
<text x="171.6" y="37.2">J104</text>
<text x="45.2" y="44">SCK</text>
<text x="46.8" y="47.9">TX</text>
<text x="88.9" y="42">R106</text>
<text x="88.9" y="44">220R</text>
<text x="110.9" y="44">SCK</text>
<text x="110.9" y="47.9">TX</text>
<text x="136.6" y="42.8">I2S_SDA_ext</text>
<text x="139" y="47.9">I2S_MCLK</text>
<text x="140.4" y="45.3">I2S_SDA</text>
<text x="46.5" y="50.4">RX</text>
<text x="72.2" y="53.2">Conn_02x08_Odd_Even</text>
<text x="88.9" y="48.4">R107</text>
<text x="88.9" y="50.4">220R</text>
<text x="110.9" y="50.4">RX</text>
<text x="139" y="50.4">I2S_WCLK</text>
<text x="139.2" y="52.9">I2S_BCLK</text>
<text x="199.4" y="50.1">Audio</text>
<text x="42.2" y="54.2">SELECT</text>
<text x="46" y="56.7">INT</text>
<text x="110.9" y="56.7">INT</text>
<text x="135.4" y="55.5">I2S2_SDA_ext</text>
<text x="139.2" y="58">I2S2_SDA</text>
<text x="201" y="55.5">CODEC_I2S_DOUT</text>
<text x="201" y="58">CODEC_I2S_DIN</text>
<text x="71.1" y="61.8">R103</text>
<text x="71.1" y="64.4">4k7</text>
<text x="137.8" y="63.1">I2S2_WCLK</text>
<text x="137.8" y="60.6">I2S2_MCLK</text>
<text x="138" y="65.6">I2S2_BCLK</text>
<text x="201" y="60.6">CODEC_I2S_MCLK</text>
<text x="201" y="63.1">CODEC_I2S_WCLK</text>
<text x="201" y="65.6">CODEC_I2S_BCLK</text>
<text x="133.9" y="72">CODEC_nRESET</text>
<text x="201" y="72">CODEC_nRESET</text>
<text x="66.5" y="73.3">GND</text>
<text x="163.7" y="74.5">+3V3</text>
<text x="191" y="83.4">GND</text>
<text x="20.3" y="89.5">nucleo144</text>
<text x="31.4" y="89.5">extensions</text>
<text x="158.8" y="84.7">R101</text>
<text x="158.8" y="87.2">4k7</text>
<text x="168.9" y="84.7">R102</text>
<text x="168.9" y="87.2">4k7</text>
<text x="140.4" y="91">I2C_SDA</text>
<text x="140.4" y="93.6">I2C_SCL</text>
<text x="201" y="91">CODEC_I2C_SDA</text>
<text x="201" y="93.6">CODEC_I2C_SCL</text>
<text x="41.5" y="98.7">SD_CMD</text>
<text x="41.9" y="96.1">SD_CLK</text>
<text x="42.1" y="101.2">SD_DET</text>
<text x="110.9" y="96.1">SD_CLK</text>
<text x="110.9" y="98.7">SD_CMD</text>
<text x="110.9" y="101.2">SD_DET</text>
<text x="151" y="99.9">+3V3</text>
<text x="181.6" y="101.2">J102</text>
<text x="209.4" y="101.2">+3V3</text>
<text x="154.8" y="107.3">Conn_02x10_Odd_Even</text>
<text x="160.2" y="105">J106</text>
<text x="164.8" y="103.7">Conn_02x03_Odd_Even</text>
<text x="248.9" y="104.7">NFC Breakaway</text>
<text x="20.3" y="112.3">User</text>
<text x="25.7" y="112.3">Interface</text>
<text x="138.1" y="111.4">SPI1_MOSI</text>
<text x="139" y="113.9">SPI1_SCK</text>
<text x="250.6" y="111.4">NFC_MOSI</text>
<text x="250.6" y="113.9">NFC_SCK</text>
<text x="250.6" y="108.8">I2C_Enable</text>
<text x="44.3" y="116.4">LED0</text>
<text x="44.3" y="119">LED1</text>
<text x="110.9" y="119">LED1</text>
<text x="110.9" y="116.4">LED0</text>
<text x="138.1" y="119">SPI1_MISO</text>
<text x="139" y="116.4">SPI1_NSS</text>
<text x="250.6" y="116.4">NFC_NSS</text>
<text x="250.6" y="119">NFC_MISO</text>
<text x="44.2" y="131.7">BTN1</text>
<text x="44.2" y="129.1">BTN0</text>
<text x="110.9" y="131.7">BTN1</text>
<text x="110.9" y="129.1">BTN0</text>
<text x="138.1" y="126.6">SPI2_MOSI</text>
<text x="139" y="131.7">SPI2_NSS</text>
<text x="139" y="129.1">SPI2_SCK</text>
<text x="235" y="129.1">J105</text>
<text x="235" y="131.7">Conn_01x08</text>
<text x="44.2" y="136.8">BTN3</text>
<text x="44.2" y="134.2">BTN2</text>
<text x="110.9" y="134.2">BTN2</text>
<text x="110.9" y="136.8">BTN3</text>
<text x="138.1" y="134.2">SPI2_MISO</text>
<text x="44.2" y="143.1">POT1</text>
<text x="44.2" y="140.6">POT0</text>
<text x="110.9" y="143.1">POT1</text>
<text x="110.9" y="140.6">POT0</text>
<text x="140.4" y="144.4">NFC_INT</text>
<text x="250.6" y="144.4">NFC_INT</text>
<text x="151.6" y="152">GND</text>
<text x="222.8" y="154.5">GND</text>
<text x="20.3" y="160.6">Powersupply</text>
</g>
<g font-size="1.8" fill="#0000c2">
<text x="206.6" y="20.9">J104:</text>
<text x="199.7" y="25.2">F469</text>
<text x="201.8" y="27.3">open</text>
<text x="201.8" y="29.5">open</text>
<text x="209.3" y="25.2">|H755</text>
<text x="212.5" y="27.3">set</text>
<text x="212.5" y="29.5">set</text>
<text x="199.7" y="33.7">-</text>
<text x="199.7" y="35.9">-</text>
<text x="201.8" y="31.6">open</text>
<text x="201.8" y="33.7">open</text>
<text x="201.8" y="35.9">open</text>
<text x="212.5" y="31.6">set</text>
<text x="212.5" y="33.7">set</text>
<text x="212.5" y="35.9">set</text>
<text x="199.7" y="38">-</text>
<text x="199.7" y="40.1">-</text>
<text x="201.8" y="38">set</text>
<text x="201.8" y="40.1">set</text>
<text x="212.5" y="38">open</text>
<text x="212.5" y="40.1">open</text>
<text x="199.7" y="42.3">-</text>
<text x="199.7" y="44.4">-</text>
<text x="201.8" y="42.3">set</text>
<text x="201.8" y="44.4">set</text>
<text x="201.8" y="46.5">set</text>
<text x="212.5" y="42.3">open</text>
<text x="212.5" y="44.4">open</text>
<text x="212.5" y="46.5">open</text>
<text x="86.2" y="59.1">J103:</text>
<text x="245.2" y="58.4">J102:</text>
<text x="79.3" y="63.4">SPI</text>
<text x="81.4" y="65.5">set</text>
<text x="88.9" y="63.4">|UART</text>
<text x="92.1" y="65.5">open</text>
<text x="238.3" y="62.6">SPI</text>
<text x="240.4" y="64.8">open</text>
<text x="247.9" y="62.6">|I2C</text>
<text x="251.1" y="64.8">set</text>
<text x="256.5" y="62.6">|</text>
<text x="256.5" y="64.8">|</text>
<text x="79.3" y="67.7">-</text>
<text x="79.3" y="69.8">-</text>
<text x="79.3" y="71.9">-</text>
<text x="81.4" y="67.7">set</text>
<text x="81.4" y="69.8">set</text>
<text x="81.4" y="71.9">set</text>
<text x="92.1" y="67.7">open</text>
<text x="92.1" y="69.8">open</text>
<text x="92.1" y="71.9">open</text>
<text x="240.4" y="66.9">open</text>
<text x="240.4" y="69">set</text>
<text x="251.1" y="66.9">set</text>
<text x="251.1" y="69">open</text>
<text x="256.5" y="66.9">|</text>
<text x="256.5" y="69">|</text>
<text x="79.3" y="76.2">-</text>
<text x="81.4" y="76.2">open</text>
<text x="88.9" y="74.1">|</text>
<text x="92.1" y="76.2">set</text>
<text x="238.2" y="76.5">SPI_F469</text>
<text x="247.8" y="76.5">|SPI_H755</text>
<text x="252.6" y="72.2">J106:</text>
<text x="258.5" y="76.5">|no</text>
<text x="262.8" y="76.5">SPI</text>
<text x="267" y="76.5">con</text>
<text x="271.3" y="76.5">|</text>
<text x="79.3" y="78.3">-</text>
<text x="79.3" y="80.5">-</text>
<text x="81.4" y="78.3">open</text>
<text x="81.4" y="80.5">open</text>
<text x="92.1" y="78.3">set</text>
<text x="92.1" y="80.5">set</text>
<text x="238.2" y="78.6">-</text>
<text x="238.2" y="80.8">-</text>
<text x="238.2" y="82.9">-</text>
<text x="240.3" y="78.6">set</text>
<text x="240.3" y="80.8">set</text>
<text x="240.3" y="82.9">set</text>
<text x="251" y="78.6">open</text>
<text x="251" y="80.8">open</text>
<text x="251" y="82.9">open</text>
<text x="261.7" y="78.6">open</text>
<text x="261.7" y="80.8">open</text>
<text x="261.7" y="82.9">open</text>
<text x="271.3" y="78.6">|</text>
<text x="271.3" y="80.8">|</text>
<text x="271.3" y="82.9">|</text>
<text x="238.2" y="85">-</text>
<text x="240.3" y="85">set</text>
<text x="251" y="85">open</text>
<text x="261.7" y="85">open</text>
<text x="271.3" y="85">|</text>
<text x="240.3" y="91.4">open</text>
<text x="240.3" y="93.6">open</text>
<text x="240.3" y="95.7">open</text>
<text x="251" y="91.4">set</text>
<text x="251" y="93.6">set</text>
<text x="251" y="95.7">set</text>
<text x="261.7" y="91.4">open</text>
<text x="261.7" y="93.6">open</text>
<text x="261.7" y="95.7">open</text>
<text x="271.3" y="91.4">|</text>
<text x="271.3" y="93.6">|</text>
<text x="271.3" y="95.7">|</text>
<text x="240.3" y="97.8">open</text>
<text x="251" y="97.8">set</text>
<text x="261.7" y="97.8">open</text>
<text x="271.3" y="97.8">|</text>
</g>
<g font-size="1.8" fill="#a90000">
<text x="69.8" y="30.2">1</text>
<text x="69.8" y="32.8">3</text>
<text x="69.8" y="35.3">5</text>
<text x="78.7" y="30.2">2</text>
<text x="78.7" y="32.8">4</text>
<text x="78.7" y="35.3">6</text>
<text x="86.9" y="30.2">1</text>
<text x="86.9" y="32.8">2</text>
<text x="86.9" y="35.3">3</text>
<text x="94.5" y="30.2">8</text>
<text x="94.5" y="32.8">7</text>
<text x="94.5" y="35.3">6</text>
<text x="69.8" y="37.8">7</text>
<text x="69.8" y="40.4">9</text>
<text x="78.1" y="40.4">10</text>
<text x="78.7" y="37.8">8</text>
<text x="86.9" y="37.8">4</text>
<text x="94.5" y="37.8">5</text>
<text x="168.2" y="41.7">19</text>
<text x="177.1" y="41.7">20</text>
<text x="69.2" y="42.9">11</text>
<text x="69.2" y="45.5">13</text>
<text x="78.1" y="42.9">12</text>
<text x="78.1" y="45.5">14</text>
<text x="168.2" y="46.7">15</text>
<text x="168.2" y="44.2">17</text>
<text x="177.1" y="46.7">16</text>
<text x="177.1" y="44.2">18</text>
<text x="69.2" y="48">15</text>
<text x="78.1" y="48">16</text>
<text x="168.2" y="51.8">11</text>
<text x="168.2" y="49.3">13</text>
<text x="177.1" y="51.8">12</text>
<text x="177.1" y="49.3">14</text>
<text x="168.8" y="59.4">5</text>
<text x="168.8" y="56.9">7</text>
<text x="168.8" y="54.4">9</text>
<text x="177.1" y="54.4">10</text>
<text x="177.7" y="59.4">6</text>
<text x="177.7" y="56.9">8</text>
<text x="168.8" y="64.5">1</text>
<text x="168.8" y="62">3</text>
<text x="177.7" y="64.5">2</text>
<text x="177.7" y="62">4</text>
<text x="187.7" y="97.9" transform="rotate(-90 187.7 97.9)">6</text>
<text x="190.2" y="97.9" transform="rotate(-90 190.2 97.9)">4</text>
<text x="192.8" y="97.9" transform="rotate(-90 192.8 97.9)">2</text>
<text x="187.7" y="106.8" transform="rotate(-90 187.7 106.8)">5</text>
<text x="190.2" y="106.8" transform="rotate(-90 190.2 106.8)">3</text>
<text x="192.8" y="106.8" transform="rotate(-90 192.8 106.8)">1</text>
<text x="157.4" y="110.2">1</text>
<text x="157.4" y="112.8">3</text>
<text x="166.3" y="110.2">2</text>
<text x="166.3" y="112.8">4</text>
<text x="157.4" y="115.3">5</text>
<text x="157.4" y="117.9">7</text>
<text x="166.3" y="115.3">6</text>
<text x="166.3" y="117.9">8</text>
<text x="156.8" y="122.9">11</text>
<text x="156.8" y="125.5">13</text>
<text x="157.4" y="120.4">9</text>
<text x="165.7" y="120.4">10</text>
<text x="165.7" y="122.9">12</text>
<text x="165.7" y="125.5">14</text>
<text x="228.5" y="120.4">1</text>
<text x="228.5" y="122.9">2</text>
<text x="228.5" y="125.5">3</text>
<text x="156.8" y="128">15</text>
<text x="156.8" y="130.6">17</text>
<text x="165.7" y="128">16</text>
<text x="165.7" y="130.6">18</text>
<text x="228.5" y="128">4</text>
<text x="228.5" y="130.6">5</text>
<text x="156.8" y="133.1">19</text>
<text x="165.7" y="133.1">20</text>
<text x="228.5" y="133.1">6</text>
<text x="228.5" y="135.6">7</text>
<text x="228.5" y="138.2">8</text>
</g>
<g font-size="1.8" fill="#725600">
<text x="20.3" y="70.9">File:</text>
<text x="25.5" y="70.9">wireless.kicad_sch</text>
<text x="199.4" y="97.6">File:</text>
<text x="204.6" y="97.6">analog.kicad_sch</text>
<text x="20.3" y="105.2">File:</text>
<text x="25.5" y="105.2">nucleo144_ext.kicad_sch</text>
<text x="248.9" y="148.4">File:</text>
<text x="254.1" y="148.4">NFC_breakaway.kicad_sch</text>
<text x="20.3" y="157.3">File:</text>
<text x="25.5" y="157.3">userinterface.kicad_sch</text>
<text x="109.2" y="157.3">File:</text>
<text x="114.4" y="157.3">pinout.kicad_sch</text>
<text x="20.3" y="189">File:</text>
<text x="25.5" y="189">powersupply.kicad_sch</text>
</g>
<g font-size="1.8" fill="#000084">
<text x="36.9" y="93.6">SD_DAT[0..3]</text>
<text x="110.9" y="93.6">SD_DAT[0..3]</text>
</g>
</svg>
